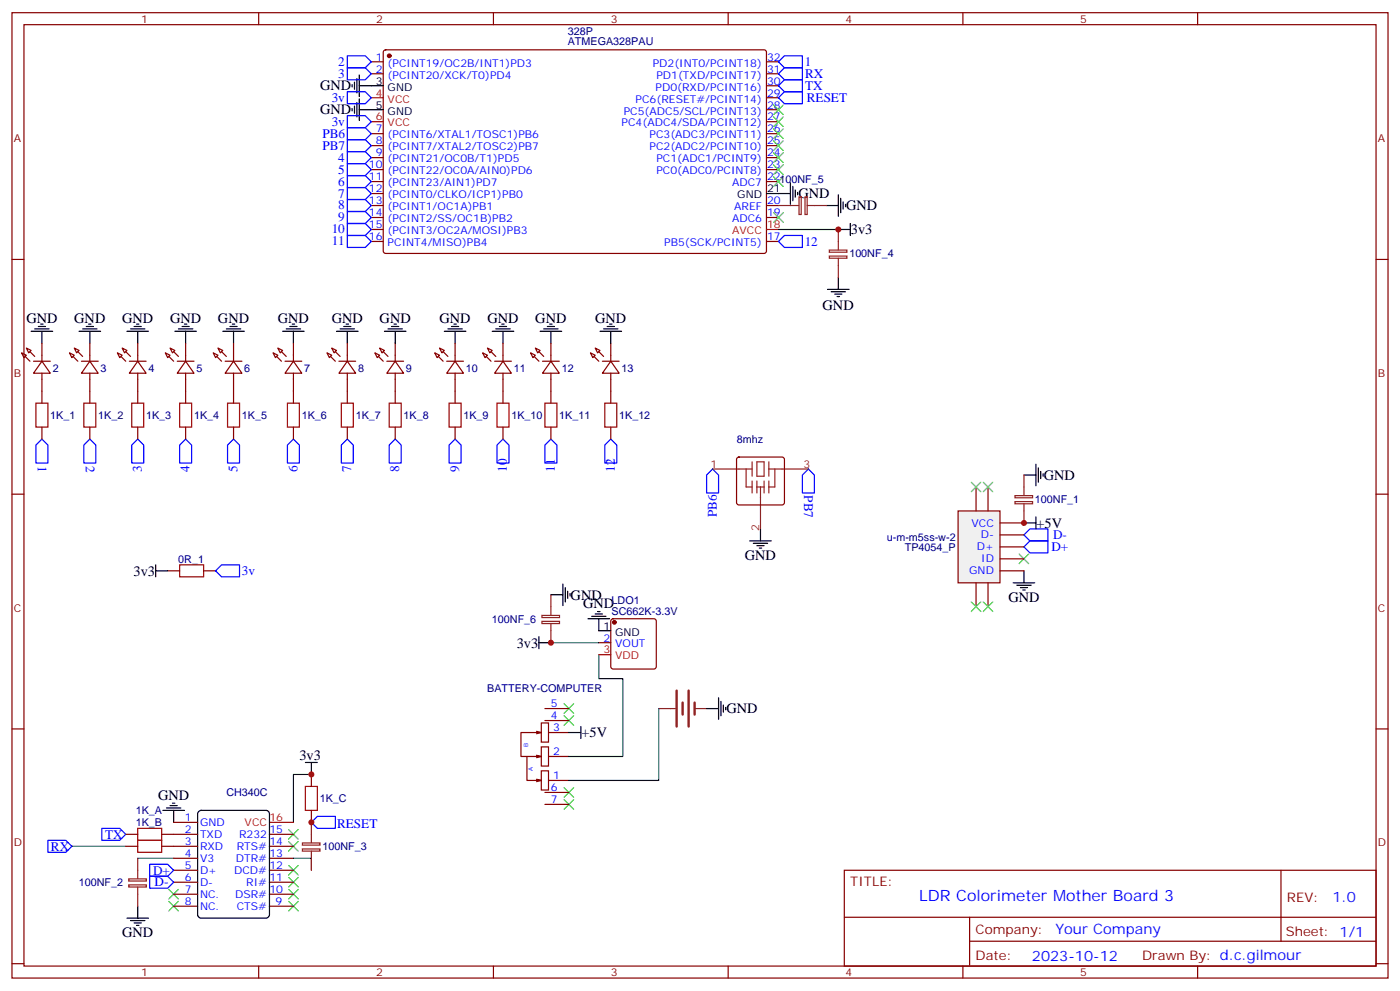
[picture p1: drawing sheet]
<svg xmlns="http://www.w3.org/2000/svg" width="412mm" height="292mm" viewBox="0 0 412 292" stroke-linecap="round" stroke-linejoin="round" font-family="sans-serif">
<g fill="none" stroke="#870000" stroke-width=".35">
<path d="M3.5 3.7h405.4v284.4h-405.4zM7.1 7.3h398.2v277.3h-398.2zM76.2 3.7v3.6M109.4 18.2h3.5M113.1 14.9l.5-.2h111.7l.5 .7-.1 58.8-.6 .4h-111.8l-.4-.7v-58.5zM145.3 3.7v3.6M214.5 3.7v3.6M225.8 18.2h3.5M283.6 3.7v3.6M352.8 3.7v3.6M109.4 21.7h3.5M109.4 39.4h3.5"/>
<path d="M225.8 21.7h3.5M225.8 39.4h3.5M225.8 35.8h3.5M225.8 32.3h3.5M225.8 28.8h3.5M225.8 25.3h3.5M109.4 42.9h3.5M109.4 46.4h3.5M109.4 50h3.5M109.4 53.5h3.5M109.4 57h3.5M225.8 42.9h3.5"/>
<path d="M225.8 46.4h3.5M225.8 50h3.5M225.8 53.5h3.5M3.5 76.4h3.6M109.4 60.5h3.5M109.4 64.1h3.5M109.4 67.6h3.5M109.4 71.1h3.5M225.8 60.5h3.5M225.8 64.1h3.5M225.8 71.1h3.5M405.3 76.4h3.6"/>
<path d="M6.3 103.9l1.5 .7-.7 .7zM7.8 102.5l1.4 .7-.7 .7zM9.9 106.4h4.9M12.3 106.4l2.5 3.5h-4.9zM12.3 101.1v5.3M12.3 109.9v5.3M20.5 103.9l1.4 .7-.7 .7zM21.9 102.5l1.4 .7-.7 .7zM24 106.4h4.9M26.5 106.4l2.4 3.5h-4.9zM26.5 101.1v5.3M26.5 109.9v5.3"/>
<path d="M34.6 103.9l1.4 .7-.7 .7zM36 102.5l1.4 .7-.7 .7zM38.1 106.4h4.9M40.6 106.4l2.4 3.5h-4.9zM40.6 101.1v5.3M40.6 109.9v5.3M48.7 103.9l1.4 .7-.7 .7zM50.1 102.5l1.4 .7-.7 .7zM52.2 106.4h4.9M54.7 106.4l2.4 3.5h-4.9zM54.7 101.1v5.3M54.7 109.9v5.3"/>
<path d="M62.8 103.9l1.4 .7-.7 .7zM64.2 102.5l1.4 .7-.7 .7zM66.3 106.4h5M68.8 106.4l2.5 3.5h-5zM68.8 101.1v5.3M68.8 109.9v5.3M80.4 103.9l1.4 .7-.7 .7zM81.8 102.5l1.5 .7-.8 .7zM84 106.4h4.9M86.4 106.4l2.5 3.5h-4.9zM86.4 101.1v5.3M86.4 109.9v5.3"/>
<path d="M217.2 134.8l.5-.2h12.7l.5 .2 .2 .5v12.7l-.3 .5-.4 .2h-12.7l-.5-.2-.2-.5v-12.7zM3.5 145.6h3.6M405.3 145.6h3.6M3.5 214.7h3.6M405.3 214.7h3.6M51.2 245.7h7M51.2 249.3h7M51.2 252.8h7M51.2 256.3h7M51.2 259.9h7M51.2 242.2h7M79.4 245.7h7"/>
<path d="M79.4 249.3h7M79.4 252.8h7M79.4 256.3h7M79.4 259.9h7M248.7 256.3h156.6v28.3h-156.6zM377.3 256.4v20.8M51.2 263.4h7M51.2 266.9h7M79.4 263.4h7M79.4 266.9h7M248.7 270.2h156.5M285.6 277.2h119.6"/>
<path d="M285.6 270.2v14.1M3.5 283.8h3.6M76.2 284.6v3.5M145.3 284.6v3.5M214.5 284.6v3.5M283.6 284.6v3.5M352.8 284.6v3.5M405.3 283.8h3.6"/>
</g>
<path d="M229.3 67.6h17.6M91.7 228.1h-5.3v14.1M21.2 249.3h15.8M40.6 252.8h10.6M86.4 252.8h5.3v3.5M91.7 242.2v.4h-.3" fill="none" stroke="#008700" stroke-width=".35"/>
<g fill="none" stroke="#3c3" stroke-width=".35">
<path d="M227.9 38l2.8 2.8M230.7 38l-2.8 2.8M227.9 45l2.8 2.8M227.9 48.5l2.8 2.9M227.9 52.1l2.8 2.8M230.7 45l-2.8 2.8M230.7 48.5l-2.8 2.9M230.7 52.1l-2.8 2.8M227.9 62.7l2.8 2.8M230.7 62.7l-2.8 2.8M300.2 163.2l2.8 2.8M303 163.2l-2.8 2.8"/>
<path d="M85 258.4l2.8 2.9M85 254.9l2.8 2.8M85 247.9l2.8 2.8M85 244.3l2.8 2.9M87.8 258.4l-2.8 2.9M87.8 254.9l-2.8 2.8M87.8 247.9l-2.8 2.8M87.8 244.3l-2.8 2.9M49.7 262l2.9 2.8M49.7 265.5l2.9 2.8M52.6 262l-2.9 2.8M52.6 265.5l-2.9 2.8"/>
<path d="M85 265.5l2.8 2.8M85 262l2.8 2.8M87.8 265.5l-2.8 2.8M87.8 262l-2.8 2.8"/>
</g>
<g fill="none" stroke="#000" stroke-width=".35">
<path d="M103.7 24.9v.7M103.7 32v.7M104.4 24.2v2.1M104.4 31.3v2.1M105.1 23.1v4.3M105.1 30.2v4.2M105.8 25.3h7.1M105.8 32.3h7.1M105.8 22.1v6.3M105.8 29.1v6.4M225.8 57h7M232.8 53.8v6.4"/>
<path d="M233.5 54.9v4.2M234.2 56v2.1M234.9 56.7v.7M246.9 57.4v6.3M247.6 58.4v4.3M248.4 59.5v2.1M243.4 60.5h3.5M249.1 60.2v.7M9.2 97.6h6.3M10.2 96.9h4.3M11.3 96.2h2.1M12 95.5h.7"/>
<path d="M12.3 97.6v3.5M23.3 97.6h6.3M24.3 96.9h4.3M25.4 96.2h2.1M26.1 95.5h.7M26.5 97.6v3.5M37.4 97.6h6.3M38.5 96.9h4.2M39.5 96.2h2.1M40.2 95.5h.7M40.6 97.6v3.5M51.5 97.6h6.4"/>
<path d="M52.6 96.9h4.2M53.6 96.2h2.1M54.3 95.5h.7M54.7 97.6v3.5M65.6 97.6h6.4M66.7 96.9h4.2M67.7 96.2h2.1M68.4 95.5h.7M68.8 97.6v3.5M83.3 97.6h6.3M84.3 96.9h4.2M85.4 96.2h2.1"/>
<path d="M86.1 95.5h.7M86.4 97.6v3.5M243.8 85.2h6.3M244.8 85.9h4.3M245.9 86.6h2.1M246.6 87.3h.7M246.9 81.7v3.5M301.6 139.9h3.6M305.2 136.7v6.4M305.9 137.8v4.2M306.6 138.9v2.1M307.3 139.6v.7"/>
<path d="M220.8 159.3h6.4M224 155.8v3.5M301.6 154h3.6M305.2 152.3v3.5M221.9 160h4.2M223 160.7h2.1M223.7 161.4h.7M298.4 171.7h6.4M299.5 172.4h4.2M300.6 173.1h2.1M301.3 173.8h.7M301.6 168.1v3.6"/>
<path d="M48 238.7h6.3M49 238h4.3M50.1 237.3h2.1M50.8 236.6h.7M51.2 238.7v3.5M58.4 239.1l.9-.4h19l.9 .4 .2 .6v29.7l-.5 .8-.6 .2h-19l-.9-.4-.2-.6v-29.7zM37.4 270.4h6.3M38.5 271.1h4.2M39.5 271.9h2.1M40.2 272.6h.7M40.6 266.9v3.5"/>
</g>
<g fill="none" stroke="#00f" stroke-width=".35">
<path d="M102.3 16.4h5.3l1.8 1.8-1.8 1.8h-5.3zM102.3 20h5.3l1.8 1.7-1.8 1.8h-5.3zM229.3 18.2l1.8-1.8h5.3v3.6h-5.3zM102.3 37.6h5.3l1.8 1.8-1.8 1.7h-5.3zM229.3 21.7l1.8-1.7h5.3v3.5h-5.3zM231.1 23.5h5.3v3.5h-5.3l-1.8-1.7zM231.1 27h5.3v3.6h-5.3l-1.8-1.8zM102.3 41.1h5.3l1.8 1.8-1.8 1.8h-5.3zM102.3 44.7h5.3l1.8 1.7-1.8 1.8h-5.3zM102.3 48.2h5.3l1.8 1.8-1.8 1.7h-5.3zM102.3 51.7h5.3l1.8 1.8-1.8 1.7h-5.3zM12.3 129.3l1.8 1.8v5.3h-3.5v-5.3z"/>
<path d="M208.1 139.9l1.8-1.8 1.8 1.8v5.3h-3.6zM236.4 139.9l1.7-1.8 1.8 1.8v5.3h-3.5zM303.4 159.3h5.3v3.5h-5.3l-1.8-1.7zM303.4 155.8h5.3v3.5h-5.3l-1.8-1.7zM14.1 247.5h5.3l1.8 1.8-1.8 1.7h-5.3zM30 244h5.3l1.7 1.7-1.7 1.8h-5.3zM44.1 258.1h5.3l1.8 1.8-1.8 1.7h-5.3zM44.1 254.6h5.3l1.8 1.7-1.8 1.8h-5.3zM93.5 240.5h5.3v3.5h-5.3l-1.8-1.8z"/>
</g>
<path d="M109.4 28.8h3.5M109.4 35.8h3.5M225.8 67.6h3.5M79.4 242.2h7" fill="none" stroke="#f00" stroke-width=".35"/>
<g fill="none" stroke="#8c2424" stroke-width=".35">
<path d="M209.9 138.1h11.6M219.8 138.1v5.3h1.7M221.5 136v4.3M223 136h2.1v4.3h-2.1zM226.5 136v4.3M226.5 138.1h11.6M228.2 138.1v5.3h-1.7M221.5 141.7v3.5M223 141.7v3.5M223 143.4h2.1M224 143.4v12.4M225.1 141.7v3.5"/>
<path d="M226.5 141.7v3.5"/>
</g>
<g fill="#870000" stroke="#870000" stroke-width=".35">
<path d="M82.9 103.6l1.4 1.4z"/>
<path d="M81.5 105l1.4 1.4z"/>
<path d="M65.3 103.6l1.4 1.4z"/>
<path d="M63.9 105l1.4 1.4z"/>
<path d="M51.2 103.6l1.4 1.4z"/>
<path d="M49.7 105l1.5 1.4z"/>
<path d="M37 103.6l1.5 1.4z"/>
<path d="M35.6 105l1.4 1.4z"/>
<path d="M22.9 103.6l1.4 1.4z"/>
<path d="M21.5 105l1.4 1.4z"/>
<path d="M8.8 103.6l1.4 1.4z"/>
<path d="M7.4 105l1.4 1.4z"/>
<circle cx="114.7" cy="16.4" r=".53"/>
</g>
<path d="M282.2 150.5h12.4v21.2h-12.4z" fill="#f0f0f0" stroke="#870000" stroke-width=".35"/>
<g fill="none" stroke="#870000" stroke-width=".35">
<path d="M12.3 115.2v3.5M26.5 115.2v3.5M40.6 115.2v3.5M54.7 115.2v3.5M68.8 115.2v3.5M86.4 115.2v3.5M96.3 103.9l1.4 .7-.7 .7zM97.7 102.5l1.4 .7-.7 .7zM99.8 106.4h5M102.3 106.4l2.5 3.5h-5zM102.3 101.1v5.3M102.3 109.9v8.8"/>
<path d="M110.4 103.9l1.4 .7-.7 .7zM111.8 102.5l1.4 .7-.7 .7zM113.9 106.4h5M116.4 106.4l2.5 3.5h-5zM116.4 101.1v5.3M116.4 109.9v8.8M128.1 103.9l1.4 .7-.7 .7zM129.5 102.5l1.4 .7-.7 .7zM131.6 106.4h4.9M134.1 106.4l2.4 3.5h-4.9zM134.1 101.1v5.3M134.1 109.9v8.8"/>
<path d="M142.2 103.9l1.4 .7-.7 .7zM143.6 102.5l1.4 .7-.7 .7zM145.7 106.4h4.9M148.2 106.4l2.4 3.5h-4.9zM148.2 101.1v5.3M148.2 109.9v8.8M156.3 103.9l1.4 .7-.7 .7zM157.7 102.5l1.4 .7-.7 .7zM159.8 106.4h4.9M162.3 106.4l2.4 3.5h-4.9zM162.3 101.1v5.3M162.3 109.9v8.8"/>
<path d="M173.9 103.9l1.4 .7-.7 .7zM175.3 102.5l1.4 .7-.7 .7zM177.4 106.4h5M179.9 106.4l2.5 3.5h-5zM179.9 101.1v5.3M179.9 109.9v8.8M12.3 125.8v3.5M26.5 125.8v3.5M40.6 125.8v3.5M54.7 125.8v3.5M68.8 125.8v3.5M86.4 125.8v3.5"/>
<path d="M102.3 125.8v3.5M116.4 125.8v3.5M134.1 125.8v3.5M148.2 125.8v3.5M162.3 125.8v3.5M179.9 125.8v3.5M287.5 143.4v7.1M291 143.4v7.1M294.6 154h7M294.6 157.6h7M49.4 168.1h3.5M60 168.1h3.5"/>
<path d="M287.5 171.7v7M291 171.7v7M294.6 161.1h7M294.6 168.1h7M294.6 164.6h7M176.4 189.3h3.5M180.2 182.5l.4-.3h12l.5 .3 .2 .5v13.4l-.2 .5-.5 .2h-12l-.5-.3-.2-.4v-13.4zM158 215.4l1.5 .4M159.5 212.9h2.1v5.7h-2.1zM159.5 220h2.1v5.6h-2.1zM159.5 215.8h-6v7h6l-1.5-.3M159.5 215.8l-1.5 .3"/>
<path d="M160.5 208.7h7.1M160.5 212.2h7.1M161.6 215.8h6M91.7 228.1v3.5M91.7 238.7v3.5M155.2 222.8v7.1h4.3l-1.5-.4M159.5 227h2.1v5.7h-2.1zM159.5 229.9l-1.5 .3M159.5 222.8l-1.5 .4M160.5 236.9h7.1M160.5 233.4h7.1M161.6 222.8h6"/>
<path d="M161.6 229.9h6M37 245.7h3.6M37 249.3h3.6M47.6 245.7h3.6M47.6 249.3h3.6"/>
</g>
<g fill="none" stroke="#3c3" stroke-width=".35">
<path d="M227.9 34.4l2.8 2.9M227.9 30.9l2.8 2.8M230.7 34.4l-2.8 2.9M230.7 30.9l-2.8 2.8M227.9 41.5l2.8 2.8M230.7 41.5l-2.8 2.8M286.1 142l2.8 2.9M288.9 142l-2.8 2.9M289.6 142l2.9 2.9M292.5 142l-2.9 2.9M286.1 177.3l2.8 2.8M288.9 177.3l-2.8 2.8"/>
<path d="M289.6 177.3l2.9 2.8M292.5 177.3l-2.9 2.8M166.2 207.3l2.8 2.8M166.2 210.8l2.8 2.8M169 207.3l-2.8 2.8M169 210.8l-2.8 2.8M166.2 232l2.8 2.8M166.2 235.5l2.8 2.8M169 232l-2.8 2.8M169 235.5l-2.8 2.8"/>
</g>
<path d="M199.3 203.4v10.6M201.1 206.9v3.6M202.8 203.4v10.6M204.6 206.9v3.6" fill="none" stroke="#8c2424" stroke-width=".71"/>
<g fill="none" stroke="#8c2424" stroke-width=".35">
<path d="M235.4 58h.6v5.2h-.6zM237.1 58h.7v5.2h-.7zM229.3 60.5h6M237.8 60.5h5.6M244.3 73.7h5.2v.6h-5.2zM244.3 75.4h5.2v.7h-5.2zM246.9 67.6v6M246.9 76.1v5.6M301.6 139.9v6M299 146h5.2v.6h-5.2zM299 147.7h5.2v.7h-5.2zM301.6 148.4v5.6"/>
<path d="M162.3 175.2v6M159.6 181.3h5.2v.6h-5.2zM159.6 183h5.2v.7h-5.2zM162.3 183.7v5.6M194 208.7h5M204.6 208.7h3.5M37.9 258.9h5.2v.6h-5.2zM40.6 252.8v6M89.1 248.3h5.2v.6h-5.2zM89.1 250h5.2v.7h-5.2zM91.7 242.2v6M91.7 250.7v5.6"/>
<path d="M37.9 260.6h5.2v.7h-5.2zM40.6 261.3v5.6"/>
</g>
<path d="M162.3 189.3h14.1M176.4 192.8v7.1h7v22.9h-15.8M194 208.7v21.2h-26.4" fill="none" stroke="#008700" stroke-width=".35"/>
<g fill="none" stroke="#000" stroke-width=".35">
<path d="M246.9 67.6h3.6M250.5 65.8v3.6M99.1 97.6h6.4M100.2 96.9h4.2M101.2 96.2h2.2M102 95.5h.7M102.3 97.6v3.5M113.2 97.6h6.4M114.3 96.9h4.2M115.4 96.2h2.1M116.1 95.5h.7M116.4 97.6v3.5"/>
<path d="M130.9 97.6h6.3M131.9 96.9h4.3M133 96.2h2.1M133.7 95.5h.7M134.1 97.6v3.5M145 97.6h6.3M146 96.9h4.3M147.1 96.2h2.1M147.8 95.5h.7M148.2 97.6v3.5M159.1 97.6h6.4M160.2 96.9h4.2"/>
<path d="M161.2 96.2h2.1M161.9 95.5h.7M162.3 97.6v3.5M176.7 97.6h6.4M177.8 96.9h4.2M178.9 96.2h2.1M179.6 95.5h.7M179.9 97.6v3.5M45.9 168.1h3.5M45.9 166.4v3.5M162.3 175.2h3.5M165.8 172v6.4"/>
<path d="M166.5 173.1v4.2M167.2 174.1v2.1M167.9 174.8v.7M158.7 189.3h3.6M158.7 187.5v3.6M173.2 182.2h6.4M174.3 181.5h4.2M175.3 180.8h2.1M176 180.1h.7M176.4 182.2v3.6h3.5M167.6 215.8h3.5M171.1 214v3.5"/>
<path d="M208.1 208.7h3.6M211.7 205.5v6.4M212.4 206.6v4.2M213.1 207.6v2.2M213.8 208.4v.7M90 224.6h3.5M91.7 224.6v3.5"/>
</g>
<g fill="none" stroke="#00f" stroke-width=".35">
<path d="M102.3 27h5.3l1.8 1.8-1.8 1.8h-5.3zM102.3 34.1h5.3l1.8 1.7-1.8 1.8h-5.3zM102.3 55.2h5.3l1.8 1.8-1.8 1.8h-5.3zM102.3 58.8h5.3l1.8 1.7-1.8 1.8h-5.3zM102.3 62.3h5.3l1.8 1.8-1.8 1.7h-5.3zM102.3 65.8h5.3l1.8 1.8-1.8 1.8h-5.3zM102.3 69.4h5.3l1.8 1.7-1.8 1.8h-5.3zM229.3 71.1l1.8-1.7h5.3v3.5h-5.3zM26.5 129.3l1.7 1.8v5.3h-3.5v-5.3zM40.6 129.3l1.7 1.8v5.3h-3.5v-5.3zM54.7 129.3l1.7 1.8v5.3h-3.5v-5.3zM68.8 129.3l1.8 1.8v5.3h-3.6v-5.3z"/>
<path d="M86.4 129.3l1.8 1.8v5.3h-3.5v-5.3zM102.3 129.3l1.8 1.8v5.3h-3.6v-5.3zM116.4 129.3l1.8 1.8v5.3h-3.5v-5.3zM134.1 129.3l1.7 1.8v5.3h-3.5v-5.3zM148.2 129.3l1.7 1.8v5.3h-3.5v-5.3zM162.3 129.3l1.7 1.8v5.3h-3.5v-5.3zM179.9 129.3l1.8 1.8v5.3h-3.5v-5.3zM63.5 168.1l1.8-1.7h5.3v3.5h-5.3z"/>
</g>
<g fill="#870000" stroke="#870000" stroke-width=".35">
<path d="M112.9 103.6l1.4 1.4z"/>
<path d="M111.5 105l1.4 1.4z"/>
<path d="M130.5 103.6l1.4 1.4z"/>
<path d="M129.1 105l1.4 1.4z"/>
<path d="M98.8 103.6l1.4 1.4z"/>
<path d="M97.4 105l1.4 1.4z"/>
<path d="M158.7 103.6l1.5 1.4z"/>
<path d="M157.3 105l1.4 1.4z"/>
<path d="M176.4 103.6l1.4 1.4z"/>
<path d="M175 105l1.4 1.4z"/>
<path d="M144.6 103.6l1.4 1.4z"/>
<path d="M143.2 105l1.4 1.4z"/>
<circle cx="181" cy="183.3" r=".53"/>
</g>
<g fill="none" stroke="#a10000" stroke-width=".35">
<path d="M10.6 118.7h3.5v7.1h-3.5zM24.7 118.7h3.5v7.1h-3.5zM38.8 118.7h3.5v7.1h-3.5zM52.9 118.7h3.5v7.1h-3.5zM67 118.7h3.6v7.1h-3.6zM84.7 118.7h3.5v7.1h-3.5zM100.5 118.7h3.6v7.1h-3.6zM114.7 118.7h3.5v7.1h-3.5zM132.3 118.7h3.5v7.1h-3.5zM146.4 118.7h3.5v7.1h-3.5zM160.5 118.7h3.5v7.1h-3.5zM178.2 118.7h3.5v7.1h-3.5z"/>
<path d="M52.9 166.4h7.1v3.5h-7.1zM90 231.6h3.5v7.1h-3.5zM40.6 244h7v3.5h-7zM40.6 247.5h7v3.5h-7z"/>
</g>
<path d="M176.4 192.8h3.5" fill="none" stroke="#f00" stroke-width=".35"/>
<g fill="#c00">
<circle cx="91.7" cy="242.2" r=".88"/>
<circle cx="301.6" cy="154" r=".88"/>
<circle cx="246.9" cy="67.6" r=".88"/>
<circle cx="162.3" cy="189.3" r=".88"/>
<circle cx="91.7" cy="228.1" r=".88"/>
</g>
<text font-size="4.6" fill="#00f" x="270.8" y="265.4">LDR Colorimeter Mother Board 3</text>
<g font-size="4.2">
<text x="94.3" y="26.6">GND</text>
<text x="94.3" y="33.7">GND</text>
<text x="235.2" y="58.4">GND</text>
<text x="249.2" y="62">GND</text>
<text x="250.6" y="69">3v3</text>
<text x="7.8" y="95.1">GND</text>
<text x="21.9" y="95.1">GND</text>
<text x="36" y="95.1">GND</text>
<text x="50.1" y="95.1">GND</text>
<text x="64.2" y="95.1">GND</text>
<text x="81.8" y="95.1">GND</text>
<text x="97.7" y="95.1">GND</text>
<text x="111.8" y="95.1">GND</text>
<text x="129.5" y="95.1">GND</text>
<text x="143.6" y="95.1">GND</text>
<text x="157.7" y="95.1">GND</text>
<text x="175.3" y="95.1">GND</text>
<text x="242.3" y="91.3">GND</text>
<text x="307.4" y="141.4">GND</text>
<text x="305.3" y="155.4">+5V</text>
<text x="219.4" y="165">GND</text>
<text x="39.3" y="169.6">3v3</text>
<text x="168.1" y="176.6">GND</text>
<text x="171.8" y="179.1">GND</text>
<text x="297.1" y="177.3">GND</text>
<text x="152.2" y="190.7">3v3</text>
<text x="214" y="210.1">GND</text>
<text x="171.3" y="217.2">+5V</text>
<text x="88.2" y="223.9">3v3</text>
<text x="46.6" y="235.5">GND</text>
<text x="36" y="276.1">GND</text>
</g>
<g font-size="4.2" fill="#00f">
<text x="392.5" y="265.6">1.0</text>
<text x="310.9" y="275.2">Your Company</text>
<text x="304" y="283">2023-10-12</text>
</g>
<g font-size="3.9" fill="#00f">
<text x="99.7" y="19.5">2</text>
<text x="99.7" y="23">3</text>
<text x="237.1" y="19.4">1</text>
<text x="237.2" y="23">RX</text>
<text x="237.2" y="26.5">TX</text>
<text x="97.7" y="30">3v</text>
<text x="237.7" y="30">RESET</text>
<text x="95" y="40.6">PB6</text>
<text x="97.7" y="37.1">3v</text>
<text x="95" y="44.1">PB7</text>
<text x="99.7" y="47.7">4</text>
<text x="99.7" y="51.2">5</text>
<text x="99.7" y="54.7">6</text>
<text x="99.7" y="58.2">7</text>
<text x="99.7" y="61.7">8</text>
<text x="99.7" y="65.2">9</text>
<text x="97.7" y="68.8">10</text>
<text x="97.7" y="72.3">11</text>
<text x="237" y="72.4">12</text>
<text x="11.1" y="137.1" transform="rotate(90 11.1 137.1)">1</text>
<text x="25.2" y="137.1" transform="rotate(90 25.2 137.1)">2</text>
<text x="41.7" y="138.9" transform="rotate(-90 41.7 138.9)">3</text>
<text x="55.8" y="138.9" transform="rotate(-90 55.8 138.9)">4</text>
<text x="70" y="138.9" transform="rotate(-90 70 138.9)">5</text>
<text x="87.6" y="138.9" transform="rotate(-90 87.6 138.9)">6</text>
<text x="103.5" y="138.9" transform="rotate(-90 103.5 138.9)">7</text>
<text x="117.6" y="138.9" transform="rotate(-90 117.6 138.9)">8</text>
<text x="135.2" y="138.9" transform="rotate(-90 135.2 138.9)">9</text>
<text x="149.3" y="138.9" transform="rotate(-90 149.3 138.9)">10</text>
<text x="163.4" y="138.9" transform="rotate(-90 163.4 138.9)">11</text>
<text x="181.1" y="138.9" transform="rotate(-90 181.1 138.9)">12</text>
<text x="236.9" y="145.9" transform="rotate(90 236.9 145.9)">PB7</text>
<text x="211.1" y="152.4" transform="rotate(-90 211.1 152.4)">PB6</text>
<text x="310.2" y="158.8">D-</text>
<text x="309.7" y="162.3">D+</text>
<text x="71.2" y="169.4">3v</text>
<text x="99.3" y="244">RESET</text>
<text x="15" y="250.6">RX</text>
<text x="31" y="247">TX</text>
<text x="45.1" y="257.6">D+</text>
<text x="45.5" y="261.1">D-</text>
</g>
<g font-size="3.9" fill="#800">
<text x="250.5" y="260.9">TITLE:</text>
<text x="379.1" y="265.6">REV:</text>
<text x="287.4" y="275.1">Company:</text>
<text x="378.7" y="275.7">Sheet: 1/1</text>
<text x="287.4" y="282.8">Date:</text>
<text x="336.4" y="282.9">Draw</text>
<text x="346.6" y="282.9">n By: d.c.gilmour</text>
</g>
<g font-size="3.2" fill="#800">
<text x="41.6" y="6.7">1</text>
<text x="110.8" y="6.7">2</text>
<text x="179.9" y="6.7">3</text>
<text x="249.1" y="6.7">4</text>
<text x="318.2" y="6.7">5</text>
<text x="4.1" y="41.8">A</text>
<text x="405.9" y="41.8">A</text>
<text x="4.1" y="111">B</text>
<text x="405.9" y="111">B</text>
<text x="4.1" y="180.1">C</text>
<text x="405.9" y="180.1">C</text>
<text x="4.1" y="249.3">D</text>
<text x="405.9" y="249.3">D</text>
<text x="41.6" y="287.5">1</text>
<text x="110.8" y="287.5">2</text>
<text x="179.9" y="287.5">3</text>
<text x="249.1" y="287.5">4</text>
<text x="318.2" y="287.5">5</text>
</g>
<g font-size="3.2" fill="#000080">
<text x="167.3" y="10.2">328P</text>
<text x="167.3" y="13.3">ATMEGA328PAU</text>
<text x="250.2" y="75.8">100NF_4</text>
<text x="15.5" y="109.5">2</text>
<text x="29.6" y="109.5">3</text>
<text x="43.7" y="109.5">4</text>
<text x="57.9" y="109.5">5</text>
<text x="72" y="109.5">6</text>
<text x="89.6" y="109.5">7</text>
<text x="105.5" y="109.5">8</text>
<text x="119.6" y="109.5">9</text>
<text x="137.2" y="109.5">10</text>
<text x="151.3" y="109.5">11</text>
<text x="165.5" y="109.5">12</text>
<text x="183.1" y="109.5">13</text>
<text x="14.8" y="123.4">1K_1</text>
<text x="28.9" y="123.4">1K_2</text>
<text x="43" y="123.4">1K_3</text>
<text x="57.1" y="123.4">1K_4</text>
<text x="71.3" y="123.4">1K_5</text>
<text x="88.9" y="123.4">1K_6</text>
<text x="104.8" y="123.4">1K_7</text>
<text x="118.9" y="123.4">1K_8</text>
<text x="136.5" y="123.4">1K_9</text>
<text x="150.6" y="123.4">1K_10</text>
<text x="164.7" y="123.4">1K_11</text>
<text x="182.4" y="123.4">1K_12</text>
<text x="217" y="130.5">8mhz</text>
<text x="304.9" y="148.1">100NF_1</text>
<text x="261.2" y="159.2">u-m-m5ss-w-2</text>
<text x="52.5" y="165.7">0R_1</text>
<text x="266.5" y="162.4">TP4054_P</text>
<text x="180.2" y="177.9">LDO1</text>
<text x="144.9" y="183.4">100NF_6</text>
<text x="180.2" y="181.1">SC662K-3.3V</text>
<text x="143.5" y="203.8">BATTERY-COMPUTER</text>
<text x="40" y="239.7">1K_A</text>
<text x="66.7" y="234.5">CH340C</text>
<text x="94.2" y="236.3">1K_C</text>
<text x="40" y="243.2">1K_B</text>
<text x="95" y="250.4">100NF_3</text>
<text x="23.2" y="261">100NF_2</text>
</g>
<g font-size="3.2" fill="#00f">
<text x="110.7" y="17.9">1</text>
<text x="226" y="17.9">32</text>
<text x="110.7" y="21.4">2</text>
<text x="114.2" y="19.6">(PCINT19/OC2B/INT1)PD3</text>
<text x="114.2" y="23.1">(PCINT20/XCK/T0)PD4</text>
<text x="192.3" y="19.6">PD2(INT0/PCINT18)</text>
<text x="193.4" y="23.1">PD1(TXD/PCINT17)</text>
<text x="226" y="21.4">31</text>
<text x="193.1" y="26.7">PD0(RXD/PCINT16)</text>
<text x="226" y="28.4">29</text>
<text x="226" y="24.9">30</text>
<text x="183.7" y="33.7">PC5(ADC5/SCL/PCINT13)</text>
<text x="187.2" y="30.2">PC6(RESET#/PCINT14)</text>
<text x="226" y="35.5">27</text>
<text x="226" y="32">28</text>
<text x="110.7" y="39">7</text>
<text x="114.2" y="40.8">(PCINT6/XTAL1/TOSC1)PB6</text>
<text x="183.1" y="37.3">PC4(ADC4/SDA/PCINT12)</text>
<text x="191.3" y="40.8">PC3(ADC3/PCINT11)</text>
<text x="226" y="39">26</text>
<text x="110.7" y="42.5">8</text>
<text x="110.7" y="46.1">9</text>
<text x="114.2" y="44.3">(PCINT7/XTAL2/TOSC2)PB7</text>
<text x="114.2" y="47.8">(PCINT21/OC0B/T1)PD5</text>
<text x="191.3" y="44.3">PC2(ADC2/PCINT10)</text>
<text x="193.3" y="47.8">PC1(ADC1/PCINT9)</text>
<text x="226" y="46.1">24</text>
<text x="226" y="42.5">25</text>
<text x="108.7" y="49.6">10</text>
<text x="108.7" y="53.1">11</text>
<text x="114.2" y="51.4">(PCINT22/OC0A/AIN0)PD6</text>
<text x="193.3" y="51.4">PC0(ADC0/PCINT8)</text>
<text x="226" y="53.1">22100NF_5</text>
<text x="226" y="49.6">23</text>
<text x="108.7" y="56.7">12</text>
<text x="114.2" y="54.9">(PCINT23/AIN1)PD7</text>
<text x="114.2" y="58.4">(PCINT0/CLKO/ICP1)PB0</text>
<text x="215.6" y="54.9">ADC7</text>
<text x="108.7" y="60.2">13</text>
<text x="108.7" y="63.7">14</text>
<text x="114.2" y="61.9">(PCINT1/OC1A)PB1</text>
<text x="114.2" y="65.5">(PCINT2/SS/OC1B)PB2</text>
<text x="215.6" y="65.5">ADC6</text>
<text x="216.3" y="61.9">AREF</text>
<text x="226" y="63.7">19</text>
<text x="226" y="60.2">20</text>
<text x="108.7" y="67.2">15</text>
<text x="108.7" y="70.8">16</text>
<text x="114.2" y="69">(PCINT3/OC2A/MOSI)PB3</text>
<text x="226" y="70.8">17</text>
<text x="114.2" y="72.5">PCINT4/MISO)PB4</text>
<text x="195.7" y="72.5">PB5(SCK/PCINT5)</text>
<text x="286.2" y="155.1">VCC</text>
<text x="288.9" y="158.6">D-</text>
<text x="287.8" y="162.1">D+</text>
<text x="289" y="165.7">ID</text>
<text x="285.5" y="169.2">GND</text>
<text x="177.7" y="188.9">2</text>
<text x="181.2" y="190.7">VOUT</text>
<text x="162.3" y="208.4">5</text>
<text x="162.3" y="211.9">4</text>
<text x="163" y="215.4">3</text>
<text x="163" y="222.5">2</text>
<text x="162.3" y="233">6</text>
<text x="163" y="229.5">1</text>
<text x="162.3" y="236.6">7</text>
<text x="54.4" y="245.4">2</text>
<text x="54.4" y="241.9">1</text>
<text x="58.9" y="243.3">GND</text>
<text x="79.4" y="245.4">15</text>
<text x="54.4" y="248.9">3</text>
<text x="58.9" y="250.3">RXD</text>
<text x="58.9" y="246.8">TXD</text>
<text x="69.7" y="250.3">RTS#</text>
<text x="70.4" y="246.8">R232</text>
<text x="79.4" y="248.9">14</text>
<text x="54.4" y="256">5</text>
<text x="54.4" y="252.4">4</text>
<text x="58.9" y="257.4">D+</text>
<text x="58.9" y="253.9">V3</text>
<text x="69" y="257.4">DCD#</text>
<text x="69.5" y="253.9">DTR#</text>
<text x="79.4" y="252.4">13</text>
<text x="79.4" y="256">12</text>
<text x="54.4" y="263">7</text>
<text x="54.4" y="259.5">6</text>
<text x="58.9" y="260.9">D-</text>
<text x="72.5" y="260.9">RI#</text>
<text x="79.4" y="259.5">11</text>
<text x="79.4" y="263">10</text>
<text x="54.4" y="266.6">8</text>
<text x="58.9" y="268">NC.</text>
<text x="58.9" y="264.4">NC.</text>
<text x="69.3" y="264.4">DSR#</text>
<text x="69.7" y="268">CTS#</text>
<text x="81.1" y="266.6">9</text>
</g>
<g font-size="3.2">
<text x="110.7" y="24.9">3</text>
<text x="114.2" y="26.7">GND</text>
<text x="110.7" y="32">5</text>
<text x="114.2" y="33.7">GND</text>
<text x="217.2" y="58.4">GND</text>
<text x="226" y="56.7">21</text>
<text x="177.7" y="185.4">1</text>
<text x="181.2" y="187.2">GND</text>
</g>
<g font-size="3.2" fill="#f00">
<text x="110.7" y="28.4">4</text>
<text x="110.7" y="35.5">6</text>
<text x="114.2" y="30.2">VCC</text>
<text x="114.2" y="37.3">VCC</text>
<text x="215.7" y="69">AVCC</text>
<text x="226" y="67.2">18</text>
<text x="177.7" y="192.5">3</text>
<text x="181.2" y="194.2">VDD</text>
<text x="72.1" y="243.3">VCC</text>
<text x="79.4" y="241.9">16</text>
</g>
<g font-size="3.2" fill="#8d2323">
<text x="209.3" y="137.8">1</text>
<text x="236.7" y="137.8">3</text>
<text x="223.7" y="156.4" transform="rotate(-90 223.7 156.4)">2</text>
</g>
<g font-size="1.8" fill="#00f">
<text x="155.6" y="220" transform="rotate(-90 155.6 220)">B</text>
<text x="157" y="227" transform="rotate(-90 157 227)">A</text>
</g>
</svg>
